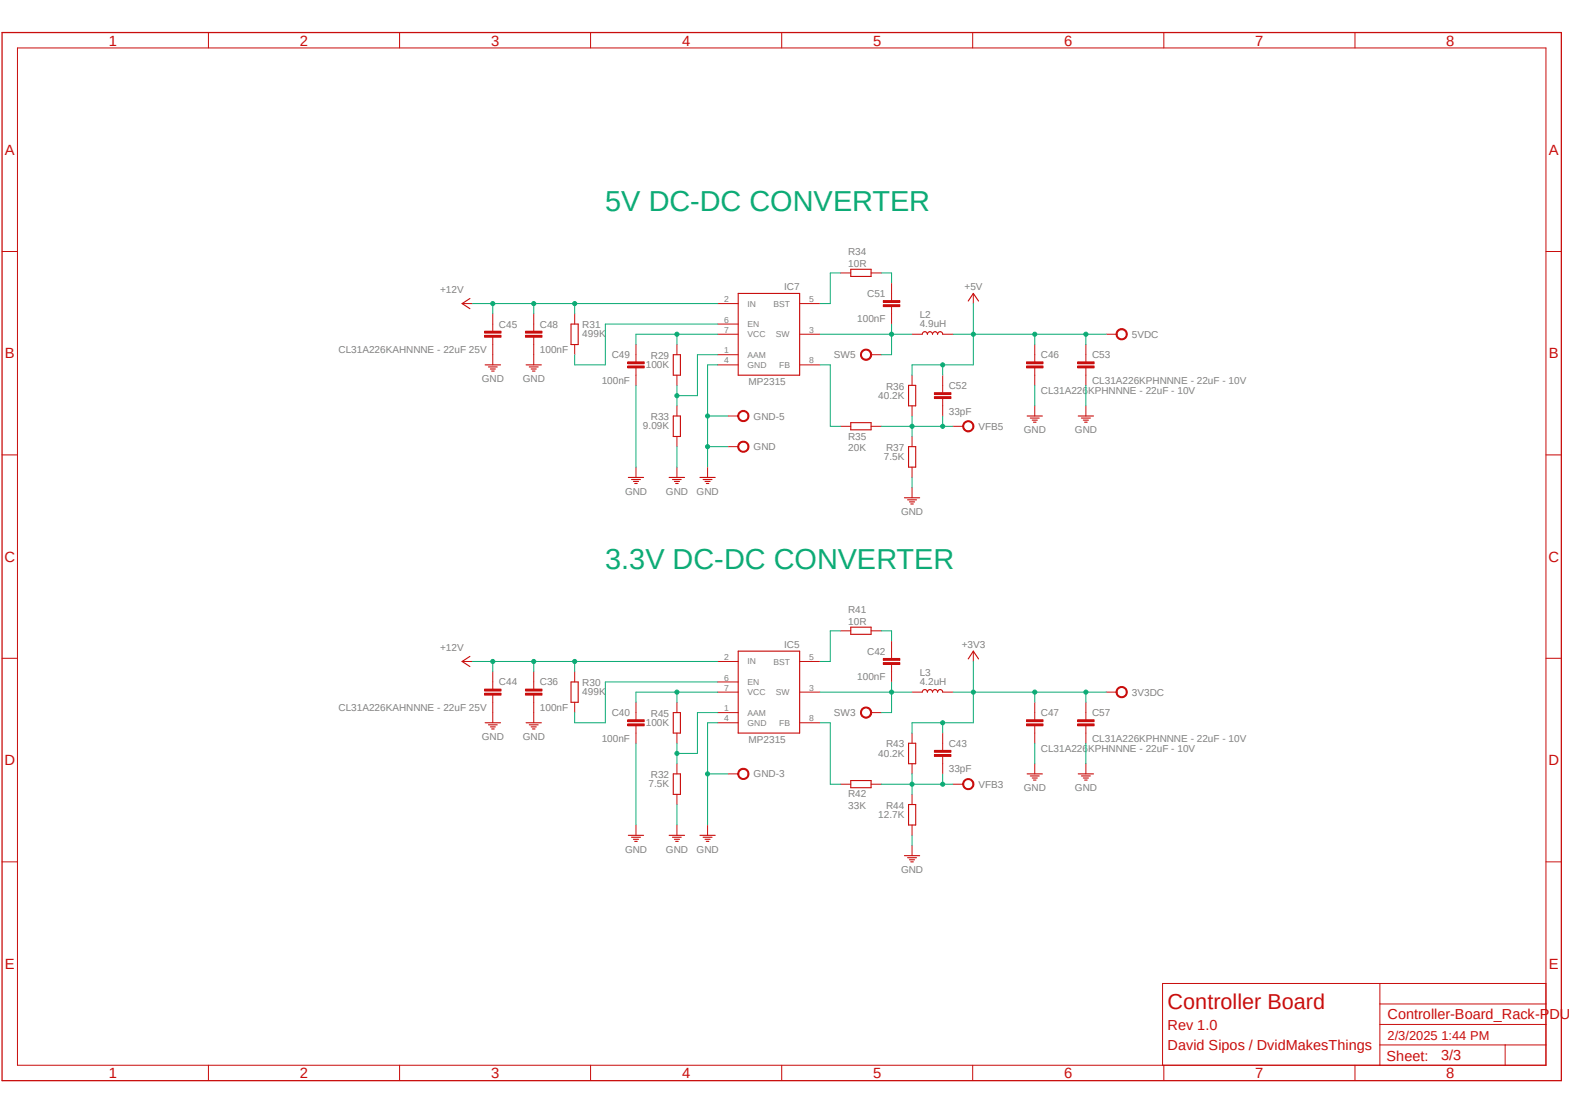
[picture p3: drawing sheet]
<svg xmlns="http://www.w3.org/2000/svg" width="420mm" height="297mm" viewBox="0 0 420 297" stroke-linecap="round" stroke-linejoin="round" font-family="sans-serif">
<path d="M0 8.3l420 280.3M420 8.4l-420 280.3" fill="none" stroke="#fff" stroke-width=".27"/>
<g fill="none" stroke="#c90d0c" stroke-width=".27">
<path d="M4.7 12.8h407.5v271.2h-407.5zM55.6 8.7v4.1M106.6 8.7v4.1M157.5 8.7v4.1M208.4 8.7v4.1M259.4 8.7v4.1M310.3 8.7v4.1M361.3 8.7v4.1M.6 67.1h4.1M412.2 67.1h4.1M142.3 86.4v1.9M142.3 89.9v2"/>
<path d="M191.4 94.6h5.4M191.4 80.9h5.4M191.4 89.1h5.4M191.4 97.3h5.4M191.4 86.4h5.4M213.2 80.9h5.5M213.2 89.1h5.5M213.2 97.3h5.5M.6 121.3h4.1M412.2 121.3h4.1M.6 175.5h4.1M412.2 175.5h4.1"/>
<path d="M.6 229.8h4.1M412.2 229.8h4.1M368 278.6h44.2M368 262.2v21.8M368 273.1h44.2M368 267.7h44.2M401.4 278.6v5.4M412.2 262.2h-102.2v21.8M55.6 284v4.1M106.6 284v4.1M157.5 284v4.1M208.4 284v4.1"/>
<path d="M259.4 284v4.1M310.3 284v4.1M361.3 284v4.1"/>
</g>
<path d="M.6 8.7h415.7v279.4h-415.7z" fill="none" stroke="#c90d0c" stroke-width=".34"/>
<path d="M196.8 78.2h16.4v21.8h-16.4z" fill="none" stroke="#c90d0c" stroke-width=".3"/>
<path d="M140.1 89.4h4.4v.5h-4.4z" fill-rule="evenodd" fill="#c90d0c"/>
<path d="M140.1 89.4h4.4v.5h-4.4z" fill="none" stroke="#c90d0c" stroke-width=".27"/>
<path d="M140.1 88.3h4.4v.5h-4.4z" fill-rule="evenodd" fill="#c90d0c"/>
<path d="M140.1 88.3h4.4v.5h-4.4zM142.3 83.7v2.7M142.3 91.9v2.7M153.2 83.7v2.7M153.2 91.9v2.7M169.6 94.6v1.9M169.6 98.1v1.9" fill="none" stroke="#c90d0c" stroke-width=".27"/>
<path d="M152.3 86.4h1.9v5.5h-1.9z" fill="none" stroke="#c90d0c" stroke-width=".3"/>
<path d="M167.4 97.6h4.4v.5h-4.4z" fill-rule="evenodd" fill="#c90d0c"/>
<path d="M167.4 97.6h4.4v.5h-4.4z" fill="none" stroke="#c90d0c" stroke-width=".27"/>
<path d="M167.4 96.5h4.4v.5h-4.4z" fill-rule="evenodd" fill="#c90d0c"/>
<g fill="none" stroke="#c90d0c" stroke-width=".27">
<path d="M224.1 72.8h2.8M232.3 72.8h2.7M237.7 78.2v1.9M131.4 94.6v2.7M142.3 94.6v2.7M167.4 96.5h4.4v.5h-4.4zM169.6 91.9v2.7M237.7 81.7v2M169.6 100v2.7M180.5 108.2v2.7M180.5 116.4v2.7M169.6 124.5v2.8"/>
<path d="M180.5 124.5v2.8M188.7 124.5v2.8"/>
</g>
<g fill="none" stroke="#c90d0c" stroke-width=".3">
<path d="M226.9 71.8h5.4v1.9h-5.4zM129.4 97.3h4.1M130.3 97.8h2.3M130.8 98.4h1.3M131.1 98.9h.7M140.3 97.3h4.1M141.1 97.8h2.4M141.6 98.4h1.4M142 98.9h.7M179.5 110.9h1.9v5.5h-1.9zM167.6 127.3h4M168.4 127.8h2.4"/>
<path d="M168.9 128.4h1.4M169.2 128.9h.7M178.4 127.3h4.1M179.3 127.8h2.4M179.8 128.4h1.4M180.2 128.9h.6M186.6 127.3h4.1M187.5 127.8h2.4M188 128.4h1.4M188.3 128.9h.7"/>
</g>
<path d="M235.5 81.2h4.4v.5h-4.4z" fill-rule="evenodd" fill="#c90d0c"/>
<path d="M235.5 81.2h4.4v.5h-4.4z" fill="none" stroke="#c90d0c" stroke-width=".27"/>
<path d="M235.5 80.1h4.4v.5h-4.4z" fill-rule="evenodd" fill="#c90d0c"/>
<g fill="none" stroke="#c90d0c" stroke-width=".27">
<path d="M237.7 75.5v2.7M235.5 80.1h4.4v.5h-4.4zM237.7 83.7v2.7M243.2 89.1h2.7M251.4 89.1h2.7M224.1 113.7h2.8M232.3 113.7h2.7M243.2 100v2.7M243.2 108.2v2.7M243.2 116.4v2.7M251.4 102.7v1.9M251.4 106.3v1.9"/>
<path d="M243.2 124.5v2.8M243.2 130v2.7"/>
</g>
<path d="M245.9 89.1a.7 .7 0 0 1 .7-.7 .7 .7 0 0 1 .7 .7 .68 .68 0 0 1 .7-.7 .68 .68 0 0 1 .7 .7 .68 .68 0 0 1 .6-.7 .68 .68 0 0 1 .7 .7 .68 .68 0 0 1 .7-.7 .68 .68 0 0 1 .7 .7M226.9 112.7h5.4v1.9h-5.4zM242.3 102.7h1.9v5.5h-1.9zM242.3 119.1h1.9v5.4h-1.9zM241.2 132.7h4M242 133.3h2.4M242.5 133.8h1.4M242.9 134.4h.6" fill="none" stroke="#c90d0c" stroke-width=".3"/>
<path d="M249.2 105.7h4.4v.6h-4.4z" fill-rule="evenodd" fill="#c90d0c"/>
<path d="M249.2 105.7h4.4v.6h-4.4z" fill="none" stroke="#c90d0c" stroke-width=".27"/>
<path d="M249.2 104.7h4.4v.5h-4.4z" fill-rule="evenodd" fill="#c90d0c"/>
<path d="M259.5 78.2v2.7M295 89.1h2.7M249.2 104.7h4.4v.5h-4.4zM251.4 100v2.7M251.4 108.2v2.7M275.9 108.2v2.7" fill="none" stroke="#c90d0c" stroke-width=".27"/>
<path d="M258.2 80.3l1.3-2.1 1.4 2.1M273.9 110.9h4.1M274.7 111.5h2.4M275.3 112h1.3M275.6 112.6h.7" fill="none" stroke="#c90d0c" stroke-width=".3"/>
<path d="M297.9 88.1a1.51 1.51 0 0 1 2.5 .1 1.51 1.51 0 0 1-.8 2.3 1.51 1.51 0 0 1-2-1.4h.3a1.24 1.24 0 0 1 1.7-1.2 1.24 1.24 0 0 1 .4 2.1 1.24 1.24 0 0 1-2.1-.5v-.4h-.3z" fill-rule="evenodd" fill="#c90d0c"/>
<path d="M232.3 94.6h2.7M297.9 88.1a1.51 1.51 0 0 1 2.5 .1 1.51 1.51 0 0 1-.8 2.3 1.51 1.51 0 0 1-2-1.4h.3a1.24 1.24 0 0 1 1.7-1.2 1.24 1.24 0 0 1 .4 2.1 1.24 1.24 0 0 1-2.1-.5v-.4h-.3z" fill="none" stroke="#c90d0c" stroke-width=".27"/>
<path d="M229.8 93.6a1.51 1.51 0 0 1 2.4 .1 1.51 1.51 0 0 1-.8 2.3 1.51 1.51 0 0 1-2-1.4h.3a1.22 1.22 0 0 1 1.7-1.2 1.22 1.22 0 0 1 .4 2 1.22 1.22 0 0 1-2-.4l-.1-.4h-.3z" fill-rule="evenodd" fill="#c90d0c"/>
<path d="M229.8 93.6a1.51 1.51 0 0 1 2.4 .1 1.51 1.51 0 0 1-.8 2.3 1.51 1.51 0 0 1-2-1.4h.3a1.22 1.22 0 0 1 1.7-1.2 1.22 1.22 0 0 1 .4 2 1.22 1.22 0 0 1-2-.4l-.1-.4h-.3zM254.1 113.7h2.7" fill="none" stroke="#c90d0c" stroke-width=".27"/>
<path d="M257 112.7a1.51 1.51 0 0 1 2.5 .1 1.51 1.51 0 0 1-.8 2.3 1.51 1.51 0 0 1-2-1.4h.3a1.24 1.24 0 0 1 1.7-1.2 1.24 1.24 0 0 1 .4 2 1.24 1.24 0 0 1-2.1-.4v-.4h-.3z" fill-rule="evenodd" fill="#c90d0c"/>
<path d="M194.1 119.1h2.7M257 112.7a1.51 1.51 0 0 1 2.5 .1 1.51 1.51 0 0 1-.8 2.3 1.51 1.51 0 0 1-2-1.4h.3a1.24 1.24 0 0 1 1.7-1.2 1.24 1.24 0 0 1 .4 2 1.24 1.24 0 0 1-2.1-.4v-.4h-.3z" fill="none" stroke="#c90d0c" stroke-width=".27"/>
<path d="M197.1 118.2a1.51 1.51 0 0 1 2.4 .1 1.51 1.51 0 0 1-.8 2.3 1.51 1.51 0 0 1-2-1.5h.3a1.23 1.23 0 0 1 1.7-1.2 1.23 1.23 0 0 1 .4 2 1.23 1.23 0 0 1-2-.4l-.1-.4h-.3z" fill-rule="evenodd" fill="#c90d0c"/>
<path d="M194.1 110.9h2.7M197.1 118.2a1.51 1.51 0 0 1 2.4 .1 1.51 1.51 0 0 1-.8 2.3 1.51 1.51 0 0 1-2-1.5h.3a1.23 1.23 0 0 1 1.7-1.2 1.23 1.23 0 0 1 .4 2 1.23 1.23 0 0 1-2-.4l-.1-.4h-.3z" fill="none" stroke="#c90d0c" stroke-width=".27"/>
<path d="M197.1 110a1.5 1.5 0 0 1 2.4 .1 1.5 1.5 0 0 1-.9 2.3 1.5 1.5 0 0 1-1.9-1.5h.3a1.24 1.24 0 0 1 1.7-1.2 1.24 1.24 0 0 1 .4 2.1 1.24 1.24 0 0 1-2-.5l-.1-.4h-.3z" fill-rule="evenodd" fill="#c90d0c"/>
<g fill="none" stroke="#c90d0c" stroke-width=".27">
<path d="M123.2 80.9h2.8M180.5 91.9v2.7M180.5 100v2.7M197.1 110a1.5 1.5 0 0 1 2.4 .1 1.5 1.5 0 0 1-.9 2.3 1.5 1.5 0 0 1-1.9-1.5h.3a1.24 1.24 0 0 1 1.7-1.2 1.24 1.24 0 0 1 .4 2.1 1.24 1.24 0 0 1-2-.5l-.1-.4h-.3zM191.4 176.4h5.4M213.2 176.4h5.5M142.3 181.8v1.9M142.3 185.3v1.9M191.4 190h5.4M191.4 184.5h5.4M191.4 192.7h5.4M191.4 181.8h5.4"/>
<path d="M213.2 184.5h5.5M213.2 192.7h5.5"/>
</g>
<path d="M125.3 79.6l-2.1 1.3 2.1 1.4M179.5 94.6h1.9v5.4h-1.9zM196.8 173.6h16.4v21.9h-16.4z" fill="none" stroke="#c90d0c" stroke-width=".3"/>
<path d="M140.1 184.8h4.4v.5h-4.4z" fill-rule="evenodd" fill="#c90d0c"/>
<path d="M140.1 184.8h4.4v.5h-4.4z" fill="none" stroke="#c90d0c" stroke-width=".27"/>
<path d="M140.1 183.7h4.4v.5h-4.4z" fill-rule="evenodd" fill="#c90d0c"/>
<path d="M142.3 179.1v2.7M153.2 179.1v2.7M140.1 183.7h4.4v.5h-4.4zM142.3 187.2v2.8M153.2 187.2v2.8M169.6 190v1.9M169.6 193.5v2" fill="none" stroke="#c90d0c" stroke-width=".27"/>
<path d="M152.3 181.8h1.9v5.4h-1.9z" fill="none" stroke="#c90d0c" stroke-width=".3"/>
<path d="M167.4 193h4.4v.5h-4.4z" fill-rule="evenodd" fill="#c90d0c"/>
<path d="M167.4 193h4.4v.5h-4.4z" fill="none" stroke="#c90d0c" stroke-width=".27"/>
<path d="M167.4 191.9h4.4v.5h-4.4z" fill-rule="evenodd" fill="#c90d0c"/>
<g fill="none" stroke="#c90d0c" stroke-width=".27">
<path d="M224.1 168.2h2.8M232.3 168.2h2.7M237.7 173.6v1.9M237.7 177.2v1.9M131.4 190v2.7M142.3 190v2.7M167.4 191.9h4.4v.5h-4.4zM169.6 187.2v2.8M169.6 195.5v2.7M169.6 220v2.7M180.5 203.6v2.7M180.5 211.8v2.7"/>
<path d="M180.5 220v2.7M188.7 220v2.7"/>
</g>
<g fill="none" stroke="#c90d0c" stroke-width=".3">
<path d="M226.9 167.2h5.4v1.9h-5.4zM129.4 192.7h4.1M130.3 193.3h2.3M130.8 193.8h1.3M131.1 194.4h.7M140.3 192.7h4.1M141.1 193.3h2.4M141.6 193.8h1.4M142 194.4h.7M179.5 206.3h1.9v5.5h-1.9zM167.6 222.7h4M168.4 223.2h2.4"/>
<path d="M168.9 223.8h1.4M169.2 224.3h.7M178.4 222.7h4.1M179.3 223.2h2.4M179.8 223.8h1.4M180.2 224.3h.6M186.6 222.7h4.1M187.5 223.2h2.4M188 223.8h1.4M188.3 224.3h.7"/>
</g>
<path d="M235.5 176.7h4.4v.5h-4.4z" fill-rule="evenodd" fill="#c90d0c"/>
<path d="M235.5 176.7h4.4v.5h-4.4z" fill="none" stroke="#c90d0c" stroke-width=".27"/>
<path d="M235.5 175.6h4.4v.5h-4.4z" fill-rule="evenodd" fill="#c90d0c"/>
<g fill="none" stroke="#c90d0c" stroke-width=".27">
<path d="M235.5 175.6h4.4v.5h-4.4zM237.7 170.9v2.7M237.7 179.1v2.7M243.2 184.5h2.7M243.2 195.5v2.7M251.4 184.5h2.7M251.4 198.2v1.9M224.1 209.1h2.8M232.3 209.1h2.7M243.2 203.6v2.7M243.2 211.8v2.7M243.2 220v2.7"/>
<path d="M251.4 201.7v1.9M243.2 225.4v2.7"/>
</g>
<path d="M242.3 198.2h1.9v5.4h-1.9zM245.9 184.5a.7 .7 0 0 1 .7-.6 .7 .7 0 0 1 .7 .6 .68 .68 0 0 1 .7-.6 .68 .68 0 0 1 .7 .6 .68 .68 0 0 1 .6-.6 .68 .68 0 0 1 .7 .6 .68 .68 0 0 1 .7-.6 .68 .68 0 0 1 .7 .6M226.9 208.1h5.4v1.9h-5.4zM242.3 214.5h1.9v5.5h-1.9zM241.2 228.1h4M242 228.7h2.4M242.5 229.2h1.4M242.9 229.8h.6" fill="none" stroke="#c90d0c" stroke-width=".3"/>
<path d="M249.2 201.2h4.4v.5h-4.4z" fill-rule="evenodd" fill="#c90d0c"/>
<path d="M249.2 201.2h4.4v.5h-4.4z" fill="none" stroke="#c90d0c" stroke-width=".27"/>
<path d="M249.2 200.1h4.4v.5h-4.4z" fill-rule="evenodd" fill="#c90d0c"/>
<path d="M251.4 195.5v2.7M295 184.5h2.7M249.2 200.1h4.4v.5h-4.4zM251.4 203.6v2.7M275.9 203.6v2.7" fill="none" stroke="#c90d0c" stroke-width=".27"/>
<path d="M273.9 206.3h4.1M274.7 206.9h2.4M275.3 207.4h1.3M275.6 208h.7" fill="none" stroke="#c90d0c" stroke-width=".3"/>
<path d="M297.9 183.6a1.51 1.51 0 0 1 2.5 .1 1.51 1.51 0 0 1-.8 2.2 1.51 1.51 0 0 1-2-1.4h.3a1.24 1.24 0 0 1 1.7-1.1 1.24 1.24 0 0 1 .4 2 1.24 1.24 0 0 1-2.1-.4v-.5h-.3z" fill-rule="evenodd" fill="#c90d0c"/>
<path d="M232.3 190h2.7M297.9 183.6a1.51 1.51 0 0 1 2.5 .1 1.51 1.51 0 0 1-.8 2.2 1.51 1.51 0 0 1-2-1.4h.3a1.24 1.24 0 0 1 1.7-1.1 1.24 1.24 0 0 1 .4 2 1.24 1.24 0 0 1-2.1-.4v-.5h-.3z" fill="none" stroke="#c90d0c" stroke-width=".27"/>
<path d="M229.8 189a1.51 1.51 0 0 1 2.4 .1 1.51 1.51 0 0 1-.8 2.3 1.51 1.51 0 0 1-2-1.4h.3a1.22 1.22 0 0 1 1.7-1.2 1.22 1.22 0 0 1 .4 2 1.22 1.22 0 0 1-2-.4l-.1-.4h-.3z" fill-rule="evenodd" fill="#c90d0c"/>
<path d="M229.8 189a1.51 1.51 0 0 1 2.4 .1 1.51 1.51 0 0 1-.8 2.3 1.51 1.51 0 0 1-2-1.4h.3a1.22 1.22 0 0 1 1.7-1.2 1.22 1.22 0 0 1 .4 2 1.22 1.22 0 0 1-2-.4l-.1-.4h-.3zM254.1 209.1h2.7" fill="none" stroke="#c90d0c" stroke-width=".27"/>
<path d="M257 208.1a1.51 1.51 0 0 1 2.5 .1 1.51 1.51 0 0 1-.8 2.3 1.51 1.51 0 0 1-2-1.4h.3a1.23 1.23 0 0 1 1.6-1.2 1.23 1.23 0 0 1 .5 2 1.23 1.23 0 0 1-2.1-.4v-.4h-.3z" fill-rule="evenodd" fill="#c90d0c"/>
<path d="M194.1 206.3h2.7M257 208.1a1.51 1.51 0 0 1 2.5 .1 1.51 1.51 0 0 1-.8 2.3 1.51 1.51 0 0 1-2-1.4h.3a1.23 1.23 0 0 1 1.6-1.2 1.23 1.23 0 0 1 .5 2 1.23 1.23 0 0 1-2.1-.4v-.4h-.3z" fill="none" stroke="#c90d0c" stroke-width=".27"/>
<path d="M197.1 205.4a1.51 1.51 0 0 1 2.4 .1 1.51 1.51 0 0 1-.8 2.3 1.51 1.51 0 0 1-2-1.5h.3a1.24 1.24 0 0 1 1.7-1.1 1.24 1.24 0 0 1 .4 2 1.24 1.24 0 0 1-2-.4l-.1-.5h-.3z" fill-rule="evenodd" fill="#c90d0c"/>
<path d="M123.2 176.4h2.8M259.5 173.6v2.8M131.4 181.8v1.9M131.4 185.3v1.9M180.5 187.2v2.8M180.5 195.5v2.7M197.1 205.4a1.51 1.51 0 0 1 2.4 .1 1.51 1.51 0 0 1-.8 2.3 1.51 1.51 0 0 1-2-1.5h.3a1.24 1.24 0 0 1 1.7-1.1 1.24 1.24 0 0 1 .4 2 1.24 1.24 0 0 1-2-.4l-.1-.5h-.3z" fill="none" stroke="#c90d0c" stroke-width=".27"/>
<path d="M125.3 175l-2.1 1.4 2.1 1.3M258.2 175.7l1.3-2.1 1.4 2.1M179.5 190h1.9v5.5h-1.9z" fill="none" stroke="#c90d0c" stroke-width=".3"/>
<path d="M129.2 184.8h4.4v.5h-4.4z" fill-rule="evenodd" fill="#c90d0c"/>
<path d="M129.2 184.8h4.4v.5h-4.4z" fill="none" stroke="#c90d0c" stroke-width=".27"/>
<path d="M129.2 183.7h4.4v.5h-4.4z" fill-rule="evenodd" fill="#c90d0c"/>
<path d="M131.4 86.4v1.9M131.4 89.9v2M131.4 179.1v2.7M129.2 183.7h4.4v.5h-4.4zM131.4 187.2v2.8" fill="none" stroke="#c90d0c" stroke-width=".27"/>
<path d="M129.2 89.4h4.4v.5h-4.4z" fill-rule="evenodd" fill="#c90d0c"/>
<path d="M129.2 89.4h4.4v.5h-4.4z" fill="none" stroke="#c90d0c" stroke-width=".27"/>
<path d="M129.2 88.3h4.4v.5h-4.4z" fill-rule="evenodd" fill="#c90d0c"/>
<path d="M129.2 88.3h4.4v.5h-4.4zM131.4 83.7v2.7M131.4 91.9v2.7M275.9 94.6v1.9M275.9 98.1v1.9" fill="none" stroke="#c90d0c" stroke-width=".27"/>
<path d="M273.7 97.6h4.4v.5h-4.4z" fill-rule="evenodd" fill="#c90d0c"/>
<path d="M273.7 97.6h4.4v.5h-4.4z" fill="none" stroke="#c90d0c" stroke-width=".27"/>
<path d="M273.7 96.5h4.4v.5h-4.4z" fill-rule="evenodd" fill="#c90d0c"/>
<path d="M273.7 96.5h4.4v.5h-4.4zM275.9 91.9v2.7M275.9 100v2.7M275.9 190v1.9M275.9 193.5v2" fill="none" stroke="#c90d0c" stroke-width=".27"/>
<path d="M273.7 193h4.4v.5h-4.4z" fill-rule="evenodd" fill="#c90d0c"/>
<path d="M273.7 193h4.4v.5h-4.4z" fill="none" stroke="#c90d0c" stroke-width=".27"/>
<path d="M273.7 191.9h4.4v.5h-4.4z" fill-rule="evenodd" fill="#c90d0c"/>
<path d="M289.6 94.6v1.9M289.6 98.1v1.9M273.7 191.9h4.4v.5h-4.4zM275.9 187.2v2.8M275.9 195.5v2.7" fill="none" stroke="#c90d0c" stroke-width=".27"/>
<path d="M287.4 97.6h4.4v.5h-4.4z" fill-rule="evenodd" fill="#c90d0c"/>
<path d="M287.4 97.6h4.4v.5h-4.4z" fill="none" stroke="#c90d0c" stroke-width=".27"/>
<path d="M287.4 96.5h4.4v.5h-4.4z" fill-rule="evenodd" fill="#c90d0c"/>
<path d="M287.4 96.5h4.4v.5h-4.4zM289.6 91.9v2.7M289.6 100v2.7M289.6 190v1.9M289.6 193.5v2" fill="none" stroke="#c90d0c" stroke-width=".27"/>
<path d="M287.4 193h4.4v.5h-4.4z" fill-rule="evenodd" fill="#c90d0c"/>
<path d="M287.4 193h4.4v.5h-4.4z" fill="none" stroke="#c90d0c" stroke-width=".27"/>
<path d="M287.4 191.9h4.4v.5h-4.4z" fill-rule="evenodd" fill="#c90d0c"/>
<path d="M289.6 108.2v2.7M287.4 191.9h4.4v.5h-4.4zM289.6 187.2v2.8M289.6 195.5v2.7M289.6 203.6v2.7" fill="none" stroke="#c90d0c" stroke-width=".27"/>
<path d="M287.5 110.9h4.1M288.4 111.5h2.3M288.9 112h1.3M289.2 112.6h.7M287.5 206.3h4.1M288.4 206.9h2.3M288.9 207.4h1.3M289.2 208h.7" fill="none" stroke="#c90d0c" stroke-width=".3"/>
<path d="M191.4 97.3h-2.7v27.2M188.7 110.9h5.4" fill="none" stroke="#0dab76" stroke-width=".27"/>
<circle cx="188.7" cy="110.9" r=".55" fill="#0dab76"/>
<g fill="none" stroke="#0dab76" stroke-width=".27">
<path d="M188.7 119.1h5.4"/>
<circle cx="188.7" cy="110.9" r=".55"/>
</g>
<circle cx="188.7" cy="119.1" r=".55" fill="#0dab76"/>
<g fill="none" stroke="#0dab76" stroke-width=".27">
<path d="M169.6 102.7v21.8M180.5 119.1v5.4M275.9 102.7v5.5M243.2 127.3v2.7M191.4 192.7h-2.7v27.3M188.7 206.3h5.4"/>
<circle cx="188.7" cy="119.1" r=".55"/>
</g>
<circle cx="188.7" cy="206.3" r=".55" fill="#0dab76"/>
<g fill="none" stroke="#0dab76" stroke-width=".27">
<path d="M251.4 97.3v2.7M259.5 89.1v8.2h-16.3v2.7M289.6 102.7v5.5M169.6 198.2v21.8M275.9 198.2v5.4M289.6 198.2v5.4M180.5 214.5v5.5M243.2 222.7v2.7"/>
<circle cx="188.7" cy="206.3" r=".55"/>
</g>
<circle cx="251.4" cy="97.3" r=".55" fill="#0dab76"/>
<g fill="none" stroke="#0dab76" stroke-width=".27">
<path d="M254.1 89.1h21.8v2.8"/>
<circle cx="251.4" cy="97.3" r=".55"/>
</g>
<circle cx="259.5" cy="89.1" r=".55" fill="#0dab76"/>
<g fill="none" stroke="#0dab76" stroke-width=".27">
<path d="M259.5 80.9v8.2M289.6 89.1h5.4"/>
<circle cx="259.5" cy="89.1" r=".55"/>
</g>
<circle cx="275.9" cy="89.1" r=".55" fill="#0dab76"/>
<g fill="none" stroke="#0dab76" stroke-width=".27">
<path d="M275.9 89.1h13.7v2.8"/>
<circle cx="275.9" cy="89.1" r=".55"/>
</g>
<circle cx="289.6" cy="89.1" r=".55" fill="#0dab76"/>
<g fill="none" stroke="#0dab76" stroke-width=".27">
<path d="M224.1 72.8h-2.7v8.1h-2.7M218.7 97.3h2.7v16.4h2.7M218.7 89.1h24.5M237.7 86.4v2.7"/>
<circle cx="289.6" cy="89.1" r=".55"/>
</g>
<circle cx="237.7" cy="89.1" r=".55" fill="#0dab76"/>
<g fill="none" stroke="#0dab76" stroke-width=".27">
<path d="M235 72.8h2.7v2.7M237.7 89.1v5.5h-2.7M235 113.7h8.2M243.2 110.9v5.5"/>
<circle cx="237.7" cy="89.1" r=".55"/>
</g>
<circle cx="243.2" cy="113.7" r=".55" fill="#0dab76"/>
<g fill="none" stroke="#0dab76" stroke-width=".27">
<path d="M243.2 113.7h10.9M251.4 110.9v2.8"/>
<circle cx="243.2" cy="113.7" r=".55"/>
</g>
<circle cx="251.4" cy="113.7" r=".55" fill="#0dab76"/>
<g fill="none" stroke="#0dab76" stroke-width=".27">
<path d="M180.5 89.1v2.8M191.4 86.4h-30v10.9h-8.2v-2.7M191.4 89.1h-21.8v2.8"/>
<circle cx="251.4" cy="113.7" r=".55"/>
</g>
<circle cx="180.5" cy="89.1" r=".55" fill="#0dab76"/>
<g fill="none" stroke="#0dab76" stroke-width=".27">
<path d="M126 80.9h65.4M131.4 80.9v2.8"/>
<circle cx="180.5" cy="89.1" r=".55"/>
</g>
<circle cx="131.4" cy="80.9" r=".55" fill="#0dab76"/>
<g fill="none" stroke="#0dab76" stroke-width=".27">
<path d="M142.3 80.9v2.8"/>
<circle cx="131.4" cy="80.9" r=".55"/>
</g>
<circle cx="142.3" cy="80.9" r=".55" fill="#0dab76"/>
<g fill="none" stroke="#0dab76" stroke-width=".27">
<path d="M153.2 80.9v2.8"/>
<circle cx="142.3" cy="80.9" r=".55"/>
</g>
<circle cx="153.2" cy="80.9" r=".55" fill="#0dab76"/>
<g fill="none" stroke="#0dab76" stroke-width=".27">
<path d="M126 176.4h65.4M131.4 176.4v2.7"/>
<circle cx="153.2" cy="80.9" r=".55"/>
</g>
<circle cx="131.4" cy="176.4" r=".55" fill="#0dab76"/>
<g fill="none" stroke="#0dab76" stroke-width=".27">
<path d="M142.3 176.4v2.7"/>
<circle cx="131.4" cy="176.4" r=".55"/>
</g>
<circle cx="142.3" cy="176.4" r=".55" fill="#0dab76"/>
<g fill="none" stroke="#0dab76" stroke-width=".27">
<path d="M153.2 176.4v2.7"/>
<circle cx="142.3" cy="176.4" r=".55"/>
</g>
<circle cx="153.2" cy="176.4" r=".55" fill="#0dab76"/>
<g fill="none" stroke="#0dab76" stroke-width=".27">
<path d="M224.1 168.2h-2.7v8.2h-2.7M218.7 192.7h2.7v16.4h2.7M218.7 184.5h24.5M237.7 181.8v2.7"/>
<circle cx="153.2" cy="176.4" r=".55"/>
</g>
<circle cx="237.7" cy="184.5" r=".55" fill="#0dab76"/>
<g fill="none" stroke="#0dab76" stroke-width=".27">
<path d="M235 168.2h2.7v2.7M237.7 184.5v5.5h-2.7M235 209.1h8.2M243.2 206.3v5.5"/>
<circle cx="237.7" cy="184.5" r=".55"/>
</g>
<circle cx="243.2" cy="209.1" r=".55" fill="#0dab76"/>
<g fill="none" stroke="#0dab76" stroke-width=".27">
<path d="M243.2 209.1h10.9M251.4 206.3v2.8"/>
<circle cx="243.2" cy="209.1" r=".55"/>
</g>
<circle cx="251.4" cy="209.1" r=".55" fill="#0dab76"/>
<g fill="none" stroke="#0dab76" stroke-width=".27">
<path d="M180.5 184.5v2.7M191.4 181.8h-30v10.9h-8.2v-2.7M191.4 184.5h-21.8v2.7"/>
<circle cx="251.4" cy="209.1" r=".55"/>
</g>
<circle cx="180.5" cy="184.5" r=".55" fill="#0dab76"/>
<g fill="none" stroke="#0dab76" stroke-width=".27">
<path d="M251.4 192.7v2.8M259.5 184.5v8.2h-16.3v2.8"/>
<circle cx="180.5" cy="184.5" r=".55"/>
</g>
<circle cx="251.4" cy="192.7" r=".55" fill="#0dab76"/>
<g fill="none" stroke="#0dab76" stroke-width=".27">
<path d="M254.1 184.5h21.8v2.7"/>
<circle cx="251.4" cy="192.7" r=".55"/>
</g>
<circle cx="259.5" cy="184.5" r=".55" fill="#0dab76"/>
<g fill="none" stroke="#0dab76" stroke-width=".27">
<path d="M259.5 176.4v8.1M289.6 184.5h5.4"/>
<circle cx="259.5" cy="184.5" r=".55"/>
</g>
<circle cx="275.9" cy="184.5" r=".55" fill="#0dab76"/>
<g fill="none" stroke="#0dab76" stroke-width=".27">
<path d="M275.9 184.5h13.7v2.7"/>
<circle cx="275.9" cy="184.5" r=".55"/>
</g>
<circle cx="289.6" cy="184.5" r=".55" fill="#0dab76"/>
<g fill="none" stroke="#0dab76" stroke-width=".27">
<path d="M186 94.6v10.9h-5.5M180.5 102.7v5.5"/>
<circle cx="289.6" cy="184.5" r=".55"/>
</g>
<circle cx="180.5" cy="105.5" r=".55" fill="#0dab76"/>
<g fill="none" stroke="#0dab76" stroke-width=".27">
<path d="M186 94.6h5.4M180.5 198.2v5.4M191.4 190h-5.4v10.9h-5.5"/>
<circle cx="180.5" cy="105.5" r=".55"/>
</g>
<circle cx="180.5" cy="200.9" r=".55" fill="#0dab76"/>
<circle cx="180.5" cy="200.9" r=".55" fill="none" stroke="#0dab76" stroke-width=".27"/>
<g font-size="7.7" fill="#0dab76">
<text x="161.4" y="56.4">5V DC-DC CONVERTER</text>
<text x="161.4" y="151.8">3.3V DC-DC CONVERTER</text>
</g>
<text font-size="5.8" fill="#c90d0c" x="311.4" y="269">Controller Board</text>
<g font-size="3.9" fill="#c90d0c">
<text x="29" y="12.1">1</text>
<text x="80" y="12.1">2</text>
<text x="130.9" y="12.1">3</text>
<text x="181.9" y="12.1">4</text>
<text x="232.8" y="12.1">5</text>
<text x="283.8" y="12.1">6</text>
<text x="334.7" y="12.1">7</text>
<text x="385.7" y="12.1">8</text>
<text x="1.3" y="41.3">A</text>
<text x="413" y="41.3">A</text>
<text x="1.3" y="95.5">B</text>
<text x="413" y="95.5">B</text>
<text x="1.2" y="149.8">C</text>
<text x="412.9" y="149.8">C</text>
<text x="1.2" y="204">D</text>
<text x="412.9" y="204">D</text>
<text x="1.3" y="258.3">E</text>
<text x="413" y="258.3">E</text>
<text x="311.4" y="274.5">Rev 1.0</text>
<text x="370" y="271.8">Controller-Board_Rack-PDU</text>
<text x="311.4" y="280">David Sipos / DvidMakesThings</text>
<text x="29" y="287.5">1</text>
<text x="80" y="287.5">2</text>
<text x="130.9" y="287.5">3</text>
<text x="181.9" y="287.5">4</text>
<text x="232.8" y="287.5">5</text>
<text x="283.8" y="287.5">6</text>
<text x="334.7" y="287.5">7</text>
<text x="369.7" y="282.8">Sheet:</text>
<text x="384.3" y="282.7">3/3</text>
<text x="385.7" y="287.5">8</text>
</g>
<text font-size="3.4" fill="#c90d0c" x="370" y="277.2">2/3/2025 1:44 PM</text>
<g font-size="2.7" fill="#808080">
<text x="226.2" y="71.1">10R</text>
<text x="226.2" y="68.1">R34</text>
<text x="209.1" y="77.4">IC7</text>
<text x="257.2" y="77.4">+5V</text>
<text x="117.3" y="78.2">+12V</text>
<text x="231.3" y="79.2">C51</text>
<text x="133.1" y="87.3">C45</text>
<text x="144" y="87.3">C48</text>
<text x="155.3" y="89.9">499K</text>
<text x="155.3" y="87.5">R31</text>
<text x="228.6" y="86">100nF</text>
<text x="245.2" y="87.2">4.9uH</text>
<text x="245.2" y="84.8">L2</text>
<text x="90.3" y="94.2">CL31A226KAHNNNE - 22uF 25V</text>
<text x="144" y="94.2">100nF</text>
<text x="163.1" y="95.5">C49</text>
<text x="173.6" y="95.7">R29</text>
<text x="222.3" y="95.5">SW5</text>
<text x="277.6" y="95.5">C46</text>
<text x="291.2" y="95.5">C53</text>
<text x="301.8" y="90">5VDC</text>
<text x="128.5" y="101.9">GND</text>
<text x="139.4" y="101.9">GND</text>
<text x="172.2" y="98.1">100K</text>
<text x="160.4" y="102.3">100nF</text>
<text x="199.6" y="102.7">MP2315</text>
<text x="234.2" y="106.3">40.2K</text>
<text x="236.3" y="103.9">R36</text>
<text x="253" y="103.7">C52</text>
<text x="277.6" y="105.1">CL31A226KPHNNNE - 22uF - 10V</text>
<text x="291.2" y="102.3">CL31A226KPHNNNE - 22uF - 10V</text>
<text x="173.6" y="112.1">R33</text>
<text x="201" y="111.8">GND-5</text>
<text x="253" y="110.5">33pF</text>
<text x="171.5" y="114.5">9.09K</text>
<text x="226.2" y="117.2">R35</text>
<text x="260.9" y="114.6">VFB5</text>
<text x="273" y="115.6">GND</text>
<text x="286.6" y="115.6">GND</text>
<text x="201" y="120.1">GND</text>
<text x="226.2" y="120.2">20K</text>
<text x="235.7" y="122.6">7.5K</text>
<text x="236.3" y="120.2">R37</text>
<text x="166.7" y="131.9">GND</text>
<text x="177.6" y="131.9">GND</text>
<text x="185.8" y="131.9">GND</text>
<text x="240.3" y="137.4">GND</text>
<text x="226.2" y="166.5">10R</text>
<text x="226.2" y="163.5">R41</text>
<text x="117.3" y="173.6">+12V</text>
<text x="209.1" y="172.8">IC5</text>
<text x="256.5" y="172.8">+3V3</text>
<text x="231.3" y="174.6">C42</text>
<text x="133.1" y="182.8">C44</text>
<text x="144" y="182.8">C36</text>
<text x="155.3" y="185.3">499K</text>
<text x="155.3" y="182.9">R30</text>
<text x="228.6" y="181.4">100nF</text>
<text x="245.2" y="182.6">4.2uH</text>
<text x="245.2" y="180.2">L3</text>
<text x="301.8" y="185.5">3V3DC</text>
<text x="90.3" y="189.6">CL31A226KAHNNNE - 22uF 25V</text>
<text x="144" y="189.6">100nF</text>
<text x="163.1" y="190.9">C40</text>
<text x="173.6" y="191.1">R45</text>
<text x="222.3" y="191">SW3</text>
<text x="277.6" y="190.9">C47</text>
<text x="291.2" y="190.9">C57</text>
<text x="128.5" y="197.4">GND</text>
<text x="139.4" y="197.4">GND</text>
<text x="160.4" y="197.7">100nF</text>
<text x="172.2" y="193.5">100K</text>
<text x="291.2" y="197.7">CL31A226KPHNNNE - 22uF - 10V</text>
<text x="199.6" y="198.2">MP2315</text>
<text x="234.2" y="201.7">40.2K</text>
<text x="236.3" y="199.3">R43</text>
<text x="253" y="199.1">C43</text>
<text x="277.6" y="200.5">CL31A226KPHNNNE - 22uF - 10V</text>
<text x="172.9" y="209.9">7.5K</text>
<text x="173.6" y="207.5">R32</text>
<text x="201" y="207.3">GND-3</text>
<text x="253" y="206">33pF</text>
<text x="226.2" y="215.6">33K</text>
<text x="226.2" y="212.6">R42</text>
<text x="236.3" y="215.6">R44</text>
<text x="260.9" y="210">VFB3</text>
<text x="273" y="211">GND</text>
<text x="286.6" y="211">GND</text>
<text x="234.2" y="218.1">12.7K</text>
<text x="166.7" y="227.3">GND</text>
<text x="177.6" y="227.3">GND</text>
<text x="185.8" y="227.3">GND</text>
<text x="240.3" y="232.8">GND</text>
</g>
<g font-size="2.3" fill="#808080">
<text x="193.1" y="80.6">2</text>
<text x="199.3" y="81.7">IN</text>
<text x="206.2" y="81.8">BST</text>
<text x="215.7" y="80.6">5</text>
<text x="193.1" y="88.7">7</text>
<text x="193.1" y="86">6</text>
<text x="199.3" y="89.9">VCC</text>
<text x="199.3" y="87.2">EN</text>
<text x="206.9" y="90">SW</text>
<text x="215.7" y="88.7">3</text>
<text x="193.1" y="94.2">1</text>
<text x="199.3" y="95.4">AAM</text>
<text x="193.1" y="96.9">4</text>
<text x="199.3" y="98.1">GND</text>
<text x="207.8" y="98.1">FB</text>
<text x="215.7" y="96.9">8</text>
<text x="193.1" y="176">2</text>
<text x="199.3" y="177.2">IN</text>
<text x="206.2" y="177.2">BST</text>
<text x="215.7" y="176">5</text>
<text x="193.1" y="184.1">7</text>
<text x="193.1" y="181.4">6</text>
<text x="199.3" y="185.3">VCC</text>
<text x="199.3" y="182.6">EN</text>
<text x="206.9" y="185.4">SW</text>
<text x="215.7" y="184.1">3</text>
<text x="193.1" y="189.6">1</text>
<text x="199.3" y="190.8">AAM</text>
<text x="193.1" y="192.3">4</text>
<text x="199.3" y="193.5">GND</text>
<text x="207.8" y="193.5">FB</text>
<text x="215.7" y="192.3">8</text>
</g>
</svg>
